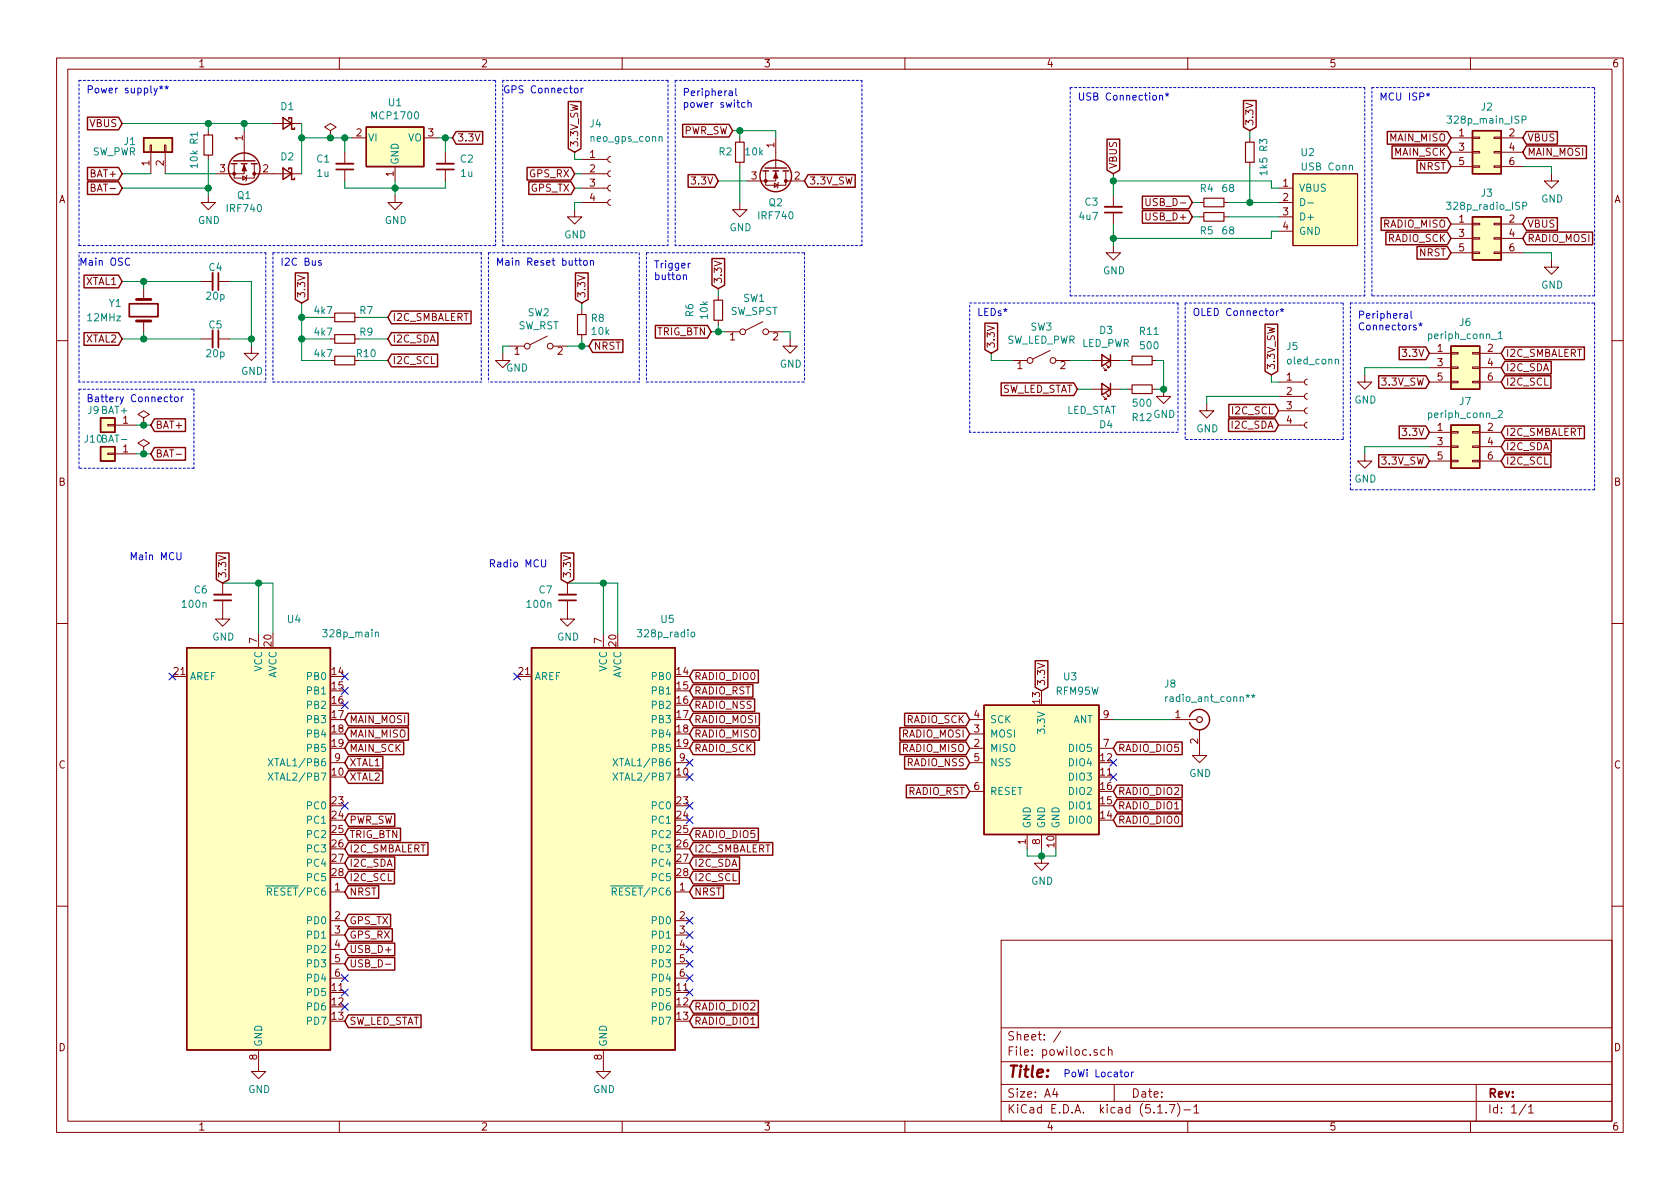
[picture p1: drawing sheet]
<svg xmlns="http://www.w3.org/2000/svg" width="297mm" height="210mm" viewBox="0 0 297 210" stroke-linecap="round" stroke-linejoin="round" font-family="sans-serif">
<g fill="none" stroke="#840000" stroke-width=".18">
<path d="M10 10.3h277v189.9h-277zM12 12.2h273v186.1h-273zM60 10.3v1.9M110 10.3v1.9M160 10.3v1.9M210 10.3v1.9M260 10.3v1.9M26.5 25.6h.3v1.3h-.3zM26.7 26.9v3.8M29.1 25.6h.2v1.3h-.2zM29.2 26.9v3.8M36.8 34.5v1.3h1.3l-1.3 1.3-1.2-1.3h1.2"/>
<path d="M36.8 23.1v.8M36.8 27.4v.8M41.4 29v2.5h3.6v-2.5M42.9 31.1l.7 .4-.7 .4zM43.2 29v1.7h-5.1M43.2 23.1v5.3M43.7 31l-.1 .1v.8l-.2 .1M45 30.7h8.3M48.3 21.8h5M58.4 23.1l1-.6-1-.7-1 .7 1 .6v1.3M58.4 24.4h.1M61 26.9v2.1"/>
<path d="M61 30v2M62.2 24.4h2.6M69.8 34.5v1.3h1.3l-1.3 1.3-1.2-1.3h1.2M69.8 29.5v2.5M74.9 24.4h2.6M78.7 26.9v2.1M78.7 30v2M101.6 37.1v1.2h1.3l-1.3 1.3-1.3-1.3h1.3M102.9 35.8h4.5M102.9 33.3h4.5M102.9 30.7h4.5M102.9 28.2h4.5"/>
<path d="M107.9 35.3l-.3 .1-.2 .3 .1 .4 .4 .2M107.9 32.8l-.3 .1-.2 .3 .1 .4 .4 .2M107.9 30.2l-.3 .1-.2 .4 .1 .3 .4 .2M107.9 27.7l-.3 .1-.2 .3 .1 .4 .4 .2M130.8 35.8v1.3h1.3l-1.3 1.2-1.3-1.2h1.3M130.8 24.4v.7M130.8 28.7v.8M135.4 30.2v2.6h3.5v-2.6M136.9 32.4l.6 .4-.6 .3zM137.2 30.2v1.8h-5.1M137.2 24.4v5.3M137.7 32.3l-.2 .1v.7l-.1 .2"/>
<path d="M138.9 32h3.3M196.8 34.5v2.1M196.8 37.6v2M202.6 35.1v1l.3 .3 .3-.1 .2-.2v-1M212.1 35.8h.8M212.1 38.3h.8M216.4 35.8h.8M216.4 38.3h.8M221 24.4v.7M221 28.7v.8M226.1 35.8h2.5M226.1 38.3h2.5"/>
<path d="M226.1 33.3h2.5M228.6 30.7h11.4v12.7h-11.4zM256.5 24.4h3.8M256.5 26.9h3.8M256.5 29.5h3.8M256.5 39.6h3.8M260.3 29.3h1.3v.3h-1.3zM260.3 24.3h1.3v.2h-1.3zM260.3 26.8h1.3v.2h-1.3zM260.3 39.5h1.3v.2h-1.3zM264.2 29.3h1.2v.3h-1.2zM264.2 24.3h1.2v.2h-1.2z"/>
<path d="M264.2 26.8h1.2v.2h-1.2zM264.2 39.5h1.2v.2h-1.2zM265.4 24.4h3.8M265.4 26.9h3.8M265.4 29.5h3.8M265.4 39.6h3.8M274.3 30.7v1.3h1.3l-1.3 1.3-1.3-1.3h1.3M25.4 51v2M25.4 56.8v1.9M35.6 49.8h2M35.6 59.9h2M38.6 49.8h2"/>
<path d="M38.6 59.9h2M58.4 59.9h.8M58.4 56.1h.8M62.7 59.9h.8M62.7 56.1h.8M96.8 59.4l-3.1 1.6M102.9 54.9v.7M102.9 59.2v.7M127 52.3v.8M127 56.6v.8M128.3 58.7h2.5M134.9 56.9l-3.1 1.5"/>
<path d="M135.9 58.7h2.5M139.7 59.9v1.3h1.3l-1.3 1.3-1.3-1.3h1.3M196.8 43.4v1.3h1.3l-1.3 1.3-1.2-1.3h1.2M226.1 40.9h2.5M256.5 42.2h3.8M256.5 44.7h3.8M260.3 44.6h1.3v.2h-1.3zM260.3 42h1.3v.3h-1.3zM264.2 44.6h1.2v.2h-1.2zM264.2 42h1.2v.3h-1.2zM265.4 42.2h3.8M265.4 44.7h3.8"/>
<path d="M274.3 46v1.2h1.3l-1.3 1.3-1.3-1.3h1.3M10 60.2h2M19 75.1h1.3v.2h-1.3zM20.3 75.2h3.8M25.4 73.9l1-.6-1-.7-1 .7 1 .6v1.3M25.4 75.2h.1M25.4 79l1-.6-1-.7-1 .7 1 .6v1.3M44.4 61.2v1.3h1.3l-1.3 1.2-1.2-1.2h1.2M58.4 63.7h.8M88.9 62.5v1.2h1.3l-1.3 1.3-1.3-1.3h1.3M90.2 61.2h2.5M97.8 61.2h2.5"/>
<path d="M179.1 63.7h2.5M185.7 62l-3.1 1.5M186.7 63.7h2.5M193 68.8h5.1M193 63.7h5.1M195.1 70.1l.5 .5h-.3h.3v-.2M195.1 65l.5 .5h-.3h.3v-.2M195.6 69.6l.5 .5h-.3h.3v-.3M195.6 64.5l.5 .5h-.3h.3v-.2M199.4 68.8h.8M199.4 63.7h.8M203.7 68.8h.8"/>
<path d="M203.7 63.7h.8M205.7 68.8v1.3h1.3l-1.3 1.3-1.2-1.3h1.2M213.4 71.4v1.2h1.2l-1.2 1.3-1.3-1.3h1.3M226.1 75.2h4.5M226.1 67.6h4.5M226.1 72.6h4.5M226.1 70.1h4.5M231.1 74.7l-.3 .1-.2 .3 .1 .4 .4 .2M231.1 72.1l-.3 .1-.2 .4 .1 .3 .4 .2M231.1 69.6l-.3 .1-.2 .3 .1 .4 .4 .2M231.1 67.1l-.3 .1-.2 .3 .1 .4 .4 .2M241.3 66.3v1.3h1.3l-1.3 1.2-1.3-1.2h1.3"/>
<path d="M252.7 62.5h3.8M252.7 65h3.8M252.7 67.6h3.8M252.7 76.4h3.8M252.7 79h3.8M256.5 67.4h1.3v.3h-1.3zM256.5 62.4h1.3v.2h-1.3zM256.5 64.9h1.3v.2h-1.3zM256.5 76.3h1.3v.3h-1.3zM256.5 78.9h1.3v.2h-1.3zM260.3 67.4h1.3v.3h-1.3zM260.3 62.4h1.3v.2h-1.3z"/>
<path d="M260.3 64.9h1.3v.2h-1.3zM260.3 76.3h1.3v.3h-1.3zM260.3 78.9h1.3v.2h-1.3zM261.6 62.5h3.8M261.6 65h3.8M261.6 67.6h3.8M261.6 76.4h3.8M261.6 79h3.8M285 60.2h2M19 80.1h1.3v.3h-1.3zM20.3 80.3h3.8M25.4 80.3h.1"/>
<path d="M31.1 80.3h1M241.3 80.3v1.2h1.3l-1.3 1.3-1.3-1.3h1.3M252.7 81.5h3.8M256.5 81.4h1.3v.3h-1.3zM260.3 81.4h1.3v.3h-1.3zM261.6 81.5h3.8M10 110.3h2M39.4 106.2v3.3h1.2l-1.2 1.2-1.3-1.2h1.3M39.4 103.1v2.1M45.7 112v2.5M100.3 106.2v3.3h1.3l-1.3 1.2-1.2-1.2h1.2M100.3 103.1v2.1"/>
<path d="M106.7 112v2.5M285 110.3h2M58.4 134.9h2.6M119.4 134.9h2.5M171.4 132.3h2.6M171.4 129.8h2.6M171.4 127.2h2.6M171.4 134.9h2.6M171.4 139.9h2.6M194.3 132.3h2.5M194.3 127.2h2.5M207 127.2h4.6"/>
<path d="M212.1 129v4.6h1.3l-1.3 1.3-1.3-1.3h1.3M58.4 157.7h2.6M119.4 157.7h2.5M181.6 147.6v2.5M184.1 151.4v1.2h1.3l-1.3 1.3-1.2-1.3h1.2M184.1 147.6v2.5M10 160.2h2M58.4 162.8h2.6M58.4 165.3h2.6M58.4 167.9h2.6M58.4 170.4h2.6M58.4 173h2.6"/>
<path d="M68.2 170.5h.9M119.4 162.8h2.5M119.4 165.3h2.5M119.4 167.9h2.5M119.4 170.4h2.5M119.4 173h2.5M177 166.3h108v32h-108zM285 160.2h2M45.7 185.7v3.8h1.3l-1.3 1.2-1.3-1.2h1.3M60 198.3v1.9M106.7 185.7v3.8h1.2l-1.2 1.2-1.3-1.2h1.3M110 198.3v1.9"/>
<path d="M160 198.3v1.9M177 194.8h108M177 191.8h108M177 187.8h108M177 181.8h108M186.5 192.5l-.4 1h1M186.8 193v1M187.6 182.3l-1.3 2M194 185.7l-.4-.1-.2 .2 .1 .2 .5 .2v.3h-.6M195.3 185.7l-.4-.1-.3 .3 .1 .6 .2 .1 .4-.1M196 185.7l.2-.1 .3 .1 .1 .9M196 185.1v1.5"/>
<path d="M197 191.8v3M204.7 196.8h.8M206.2 196.7v.1M206.8 195.3h.9l-.6 1.5M208.2 195.1a1.71 1.71 0 0 1 0 2.3M209.3 196.3h1.2M210 198.3v1.9M211.1 195.8l.4-.5v1.5M211.1 196.8h.9M260 198.3v1.9M261 191.8v6.5M269.8 195.2l-1.2 2"/>
<path d="M270.3 195.8l.4-.5v1.5M270.3 196.8h.8"/>
<circle cx="131.3" cy="58.7" r=".51"/>
<circle cx="135.4" cy="58.7" r=".51"/>
<circle cx="93.2" cy="61.2" r=".51"/>
<circle cx="97.3" cy="61.2" r=".51"/>
<circle cx="182.1" cy="63.7" r=".51"/>
<circle cx="186.2" cy="63.7" r=".51"/>
</g>
<path d="M59.4 29h3.1M77.2 29h3.1M195.3 36.6h3.1M37.6 48.3v3M37.6 58.4v3.1M37.8 105.2h3.1M98.8 105.2h3.1" fill="none" stroke="#840000" stroke-width=".33"/>
<path d="M59.4 30h3.1M77.2 30h3.1M195.3 37.6h3.1M22.9 53.7h5v2.3h-5zM38.6 48.3v3M38.6 58.4v3.1M37.8 106.2h3.1M98.8 106.2h3.1" fill="none" stroke="#840000" stroke-width=".3"/>
<g fill="none" stroke="#840000" stroke-width=".2">
<path d="M36.1 23.9h1.5v3.5h-1.5zM130 25.1h1.6v3.6h-1.6zM212.9 35h3.5v1.6h-3.5zM212.9 37.6h3.5v1.5h-3.5zM220.2 25.1h1.5v3.6h-1.5zM59.2 59.2h3.5v1.5h-3.5zM59.2 55.4h3.5v1.5h-3.5zM102.1 55.6h1.5v3.6h-1.5zM126.2 53.1h1.6v3.5h-1.6zM59.2 63h3.5v1.5h-3.5zM200.2 68.1h3.5v1.5h-3.5zM200.2 63h3.5v1.5h-3.5z"/>
<circle cx="212.1" cy="127.2" r=".51"/>
</g>
<g fill="#ffffc2" stroke="#ffffc2" stroke-width=".18">
<path d="M174 124.7h20.3v22.9h-20.3z"/>
<path d="M17.8 73.9h2.5v2.5h-2.5z"/>
<path d="M17.8 79h2.5v2.5h-2.5z"/>
<path d="M228.6 30.7h11.4v12.7h-11.4z"/>
<path d="M260.3 23.1h5.1v7.6h-5.1z"/>
<path d="M256.5 61.2h5.1v7.6h-5.1z"/>
<path d="M94 114.5h25.4v71.2h-25.4z"/>
<path d="M256.5 75.2h5.1v7.6h-5.1z"/>
<path d="M64.8 22.5h10.1v7h-10.1z"/>
<path d="M25.4 24.4h5.1v2.5h-5.1z"/>
<path d="M33 114.5h25.4v71.2h-25.4z"/>
<path d="M260.3 38.3h5.1v7.7h-5.1z"/>
</g>
<g fill="none" stroke="#840000" stroke-width=".25">
<path d="M100.5 18h2.2v8.3l-1.1 .6-1.1-.6zM219.9 17.8h2.2v4.7l-1.1 .6-1.1-.6zM15.5 20.7h5.5l.6 1.1-.6 1.2h-5.5zM15.5 29.6h5.5l.6 1.1-.6 1.1h-5.5zM15.5 32.2h5.5l.6 1.1-.6 1.1h-5.5zM25.4 24.4h5.1v2.5h-5.1zM40.9 29h1M41.3 28.4h3.8M42.7 29h1M44.4 29h1.1M50 29.7l1.6 1-1.6 1zM50 20.8l1.6 1-1.6 1.1z"/>
<path d="M51.1 30v-.3h.5v2h.5v-.2M51.1 21.1v-.3h.5v2.1h.5v-.3M64.8 22.5h10.1v7h-10.1zM80.6 23.3h4.7v2.2h-4.7l-.6-1.1zM93.2 29.6h7.8l.6 1.1-.6 1.1h-7.8zM93.5 32.2h7.5l.6 1.1-.6 1.1h-7.5zM120.7 22h8.2l.6 1.1-.6 1.1h-8.2zM121.7 30.9h4.7l.6 1.1-.6 1.1h-4.7zM134.9 30.2h1M135.3 29.7h3.8M136.7 30.2h1M138.4 30.2h1"/>
<path d="M142.9 30.9h8.3v2.2h-8.3l-.7-1.1zM195.7 24.6h2.3v5.5l-1.2 .6-1.1-.6zM202 37.2h8.2l.6 1.1-.6 1.2h-8.2zM202 34.7h8.2l.6 1.1-.6 1.1h-8.2zM244.2 38.5h11.7l.6 1.1-.6 1.1h-11.7zM245.3 23.3h10.6l.6 1.1-.6 1.1h-10.6zM246.1 25.8h9.8l.6 1.1-.6 1.1h-9.8zM250.5 28.3h5.4l.6 1.2-.6 1.1h-5.4zM260.3 23.1h5.1v7.6h-5.1zM260.3 38.3h5.1v7.7h-5.1zM269.9 38.5h5.5v2.2h-5.5l-.7-1.1zM269.9 23.3h5.5v2.2h-5.5l-.7-1.1z"/>
<path d="M269.9 25.8h10.6v2.2h-10.6l-.7-1.1zM14.9 58.8h6.1l.6 1.1-.6 1.2h-6.1zM14.9 48.7h6.1l.6 1.1-.6 1.1h-6.1zM52.2 48.3h2.3v4.7l-1.2 .6-1.1-.6zM69.2 55h14.1v2.2h-14.1l-.6-1.1zM69.2 58.8h8.2v2.3h-8.2l-.6-1.2zM101.8 48.3h2.2v4.7l-1.1 .6-1.1-.6zM115.9 57.6h9.2l.6 1.1-.6 1.1h-9.2zM125.9 45.7h2.2v4.7l-1.1 .6-1.1-.6zM174.1 57.1h2.3v4.7l-1.1 .7-1.2-.7zM223.7 57.3h2.2v8.4l-1.1 .6-1.1-.6zM245 41h10.9l.6 1.2-.6 1.1h-10.9z"/>
<path d="M250.5 43.6h5.4l.6 1.1-.6 1.1h-5.4zM269.9 41h11.7v2.3h-11.7l-.7-1.1zM17.8 73.9h2.5v2.5h-2.5zM17.8 79h2.5v2.5h-2.5zM27.3 74.1h5.5v2.2h-5.5l-.6-1.1zM27.3 79.1h5.5v2.3h-5.5l-.6-1.1zM69.2 62.6h8.2v2.3h-8.2l-.6-1.2zM104.8 60.1h5.3v2.2h-5.3l-.7-1.1zM177 67.7h12.9l.6 1.1-.6 1.1h-12.9zM194.8 67.8l1.5 1-1.5 1zM194.8 62.7l1.5 1-1.5 1.1zM196.3 62.7v2.1"/>
<path d="M196.3 67.8v2M217.2 74.1h8.2l.7 1.1-.7 1.1h-8.2zM217.3 71.5h8.1l.7 1.1-.7 1.2h-8.1zM243.8 66.4h8.3l.6 1.2-.6 1.1h-8.3zM247.4 75.3h4.7l.6 1.1-.6 1.2h-4.7zM247.4 61.4h4.7l.6 1.1-.6 1.1h-4.7zM256.5 61.2h5.1v7.6h-5.1zM256.5 75.2h5.1v7.6h-5.1zM266.1 75.3h14v2.3h-14l-.7-1.2zM266.1 77.9h8.2v2.2h-8.2l-.7-1.1zM266.1 61.4h14v2.2h-14l-.7-1.1zM266.1 63.9h8.2v2.2h-8.2l-.7-1.1z"/>
<path d="M266.1 66.4h8.1v2.3h-8.1l-.7-1.1zM38.3 97.8h2.2v4.7l-1.1 .6-1.1-.6zM99.2 97.8h2.2v4.7l-1.1 .6-1.1-.6zM243.8 80.4h8.3l.6 1.1-.6 1.1h-8.3zM266.1 80.4h8.1v2.2h-8.1l-.7-1.1zM33 114.5h25.4v71.2h-25.4zM94 114.5h25.4v71.2h-25.4zM122.6 118.5h11.5v2.2h-11.5l-.7-1.1zM183 116.8h2.3v4.7l-1.2 .7-1.1-.7zM61.6 126.1h10.6v2.3h-10.6l-.6-1.2zM61.6 133.8h6.1v2.2h-6.1l-.6-1.1zM61.6 136.3h6.1v2.2h-6.1l-.6-1.1z"/>
<path d="M61.6 128.7h10.6v2.2h-10.6l-.6-1.1zM61.6 131.2h9.8v2.2h-9.8l-.6-1.1zM122.6 121.1h10.5v2.2h-10.5l-.7-1.1zM122.6 123.6h10.8v2.2h-10.8l-.7-1.1zM122.6 126.1h11.7v2.3h-11.7l-.7-1.2zM122.6 131.2h10.8v2.2h-10.8l-.7-1.1zM122.6 128.7h11.7v2.2h-11.7l-.7-1.1zM159.1 128.7h11.7l.6 1.1-.6 1.1h-11.7zM159.1 131.2h11.7l.6 1.1-.6 1.1h-11.7zM159.9 133.8h10.9l.6 1.1-.6 1.1h-10.9zM159.9 126.1h10.9l.6 1.1-.6 1.2h-10.9zM160.2 138.8h10.6l.6 1.1-.6 1.2h-10.6z"/>
<path d="M174 124.7h20.3v22.9h-20.3zM197.5 131.2h11.5v2.2h-11.5l-.7-1.1zM197.5 138.8h11.5v2.3h-11.5l-.7-1.2zM210.3 126.7a1.8 1.8 0 0 1 2.8-1 1.8 1.8 0 0 1 0 2.9 1.8 1.8 0 0 1-2.8-.8M61.6 146.5h9.2v2.2h-9.2l-.6-1.1zM61.6 156.6h5.4v2.2h-5.4l-.6-1.1zM61.6 151.5h8.2v2.3h-8.2l-.6-1.2zM61.6 154.1h8.1v2.2h-8.1l-.6-1.1zM61.6 143.9h8.2v2.2h-8.2l-.6-1.1zM61.6 149h14.1v2.2h-14.1l-.6-1.1zM122.6 146.5h11.5v2.2h-11.5l-.7-1.1zM122.6 149h14v2.2h-14l-.7-1.1z"/>
<path d="M122.6 156.6h5.3v2.2h-5.3l-.7-1.1zM122.6 154.1h8.1v2.2h-8.1l-.7-1.1zM122.6 151.5h8.2v2.3h-8.2l-.7-1.2zM197.5 143.9h11.5v2.2h-11.5l-.7-1.1zM197.5 141.4h11.5v2.2h-11.5l-.7-1.1zM61.6 179.5h12.8v2.2h-12.8l-.6-1.1zM61.6 166.8h8.2v2.2h-8.2l-.6-1.1zM61.6 169.3h8.2v2.2h-8.2l-.6-1.1zM61.6 164.2h7.8v2.3h-7.8l-.6-1.2zM61.6 161.7h7.5v2.2h-7.5l-.6-1.1zM122.6 179.5h11.5v2.2h-11.5l-.7-1.1zM122.6 176.9h11.5v2.3h-11.5l-.7-1.2z"/>
<circle cx="43.2" cy="29.8" r="2.79"/>
<circle cx="137.2" cy="31.1" r="2.79"/>
</g>
<g fill="#840000" stroke="#840000" stroke-width=".18">
<path d="M137.2 30.5l.3 1h-.7z"/>
<path d="M43.2 29.2l.4 1h-.8z"/>
<circle cx="135.4" cy="32" r=".25"/>
<circle cx="138.9" cy="32" r=".25"/>
<circle cx="41.4" cy="30.7" r=".25"/>
<circle cx="45" cy="30.7" r=".25"/>
</g>
<g fill="none" stroke="#008484" stroke-width=".18">
<path d="M116.5 24.3l.2-.2 .3 .1 .1 .8M230 35.1a.64 .64 0 0 1 .7 .6 .64 .64 0 0 1-.7 .7zM231.2 35.9h1M269.1 21.2l.6-.1 .1-.5-.2-.1h-.5v1.3M269.2 36.4l.7-.1v-.4l-.2-.1h-.5v1.2M264.9 59l.4-.4v1.3M264.9 59.9h.7M236.1 63.6l.2-.1 .3 .1 .1 .8M264.9 72.7l.5-.1 .2 .3-.8 1h.8M66.4 111.9l.1-.1h.4v.8M122.3 111.8h.3l.2 .1-.1 .7h-.3l-.2-.2zM47.4 136.7l.9 1.3"/>
<path d="M47.4 134.2l.9 1.2M48.3 136.7l-.9 1.3M48.3 134.2l-.9 1.2M108.4 136.7l.8 1.3M108.4 134.2l.8 1.2M109.2 136.7l-.8 1.3M109.2 134.2l-.8 1.2M206.1 123.2v.8M206.5 123.2l-.4 .2M220.3 123l.3 .1 .3-.1M220.4 123.3l.2-.2 .2 .2M221.3 123l.3 .1 .3-.1"/>
<path d="M221.4 123.3l.2-.2 .2 .2M221.6 122.8v.3M47 156.7h1.3M47.3 157.7l.6-.1 .1-.2v-.3l-.2-.1h-.5v1.3M47.6 157.7l.4 .6M107.9 156.7h1.3M108.3 157.7l.6-.1 .1-.2-.1-.3-.2-.1h-.4v1.3M108.6 157.7l.4 .6"/>
</g>
<path d="M24.1 53h2.6M24.1 56.8h2.6" fill="none" stroke="#840000" stroke-width=".51"/>
<g fill="none" stroke="#0000c2" stroke-width=".18" stroke-dasharray=".4 .4">
<path d="M14 14.2h73.6M87.6 14.2v29.2M88.9 14.2v29.2M118.1 14.2h-29.2M118.1 14.2v29.2M119.4 14.2v29.2M119.4 14.2h33M152.4 14.2v29.2M189.2 15.5v36.8M189.2 15.5h52.1M241.3 15.5v36.8M242.6 15.5h39.3"/>
<path d="M281.9 15.5v36.8M14 43.4h73.6M14 44.7h33M14 43.4v-29.2M47 44.7v22.9M48.3 44.7h36.8M48.3 44.7v22.9M85.1 44.7v22.9M86.4 44.7h26.6M86.4 44.7v22.9M88.9 43.4h29.2M113 44.7v22.9"/>
<path d="M114.3 44.7h27.9M114.3 44.7v22.9M142.2 44.7v22.9M152.4 43.4h-33M171.4 53.6h36.9M189.2 52.3h52.1M208.3 53.6v22.8M209.5 53.6h28M209.5 53.6v24.1M237.5 53.6v24.1M238.8 53.6h43.1M242.6 52.3v-36.8"/>
<path d="M281.9 52.3h-39.3M281.9 53.6v33M14 68.8h20.3M14 67.6v-22.9M34.3 68.8v14M47 67.6h-33M48.3 67.6h36.8M113 67.6h-26.6M114.3 67.6h27.9M171.4 76.4v-22.8M208.3 76.4h-36.9M237.5 77.7h-28"/>
<path d="M14 82.8v-14M34.3 82.8h-20.3M238.8 86.6v-33M281.9 86.6h-43.1"/>
</g>
<g fill="none" stroke="#008400" stroke-width=".18">
<path d="M21.6 33.3h15.2M21.6 30.7h5.1M21.6 21.8h26.7M29.2 30.7h8.9M36.8 21.8v1.3M36.8 28.2v6.3M43.2 21.8v1.3M53.3 24.4h8.9M53.3 21.8v8.9M61 32v1.3h17.7v-1.3M61 24.4v2.5M69.8 32v2.5"/>
<path d="M77.5 24.4h2.5M78.7 24.4v2.5M101.6 33.3h1.3M101.6 30.7h1.3M101.6 26.9v1.3h1.3M102.9 35.8h-1.3v1.3M127 32h5.1M129.5 23.1h7.7v1.3M130.8 23.1v1.3M130.8 29.5v6.3M196.8 32h28v1.3h1.3M196.8 30.7v3.8"/>
<path d="M196.8 39.6v3.8M210.8 35.8h1.3M210.8 38.3h1.3M217.2 35.8h8.9M217.2 38.3h8.9M221 23.1v1.3M221 29.5v6.3M269.2 29.5h5.1v1.2M21.6 59.9h14M21.6 49.8h14M25.4 49.8v1.2M25.4 58.7v1.2"/>
<path d="M40.6 59.9h3.8M40.6 49.8h3.8v11.4M53.3 53.6v10.1h5.1M53.3 56.1h5.1M53.3 59.9h5.1M63.5 56.1h5.1M63.5 59.9h5.1M102.9 53.6v1.3M102.9 59.9v1.3M125.7 58.7h2.6M127 51v1.3M127 57.4v1.3"/>
<path d="M138.4 58.7h1.3v1.2M226.1 40.9h-1.3v1.3h-28M269.2 44.7h5.1v1.3M24.1 75.2h2.6M63.5 63.7h5.1M90.2 61.2h-1.3v1.3M100.3 61.2h3.8M175.3 62.5v1.2h3.8M189.2 63.7h3.8M190.5 68.8h2.5M198.1 63.7h1.3M198.1 68.8h1.3"/>
<path d="M204.5 63.7h1.2v5.1h-1.2M224.8 66.3v1.3h1.3M226.1 70.1h-12.7v1.3M252.7 65h-11.4v1.3M252.7 79h-11.4v1.3M24.1 80.3h2.6M39.4 103.1h8.9v8.9M45.7 103.1v8.9M100.3 103.1h8.9v8.9M106.7 103.1v8.9M196.8 127.2h10.2M181.6 150.1v1.3h5.1v-1.3"/>
<path d="M184.1 150.1v1.3"/>
</g>
<g fill="none" stroke="#0000c2" stroke-width=".18">
<path d="M27.8 15.6l-.4 1.1-.2 .2M28.2 15.3l.3 .2 .3-.2M28.3 15.7l.2-.2 .2 .2M28.5 15.2v.3M29.2 15.3l.3 .2 .3-.2M29.3 15.7l.2-.2 .1 .2M29.5 15.2v.3M101.7 15.6h.3l.2 .1v.5l-.1 .2h-.3l-.2-.1-.1-.5zM102.7 15.6v.8M103.1 15.6l-.4 .2M128.9 16.1h.5l.1 .8M129.5 16.4h-.4l-.2 .2v.3h.6"/>
<path d="M130.1 15.6v1.1l.2 .2M131.7 18.2l-.3-.1-.3 .3 .1 .5h.5M132.3 18.3l.1-.2 .3 .1 .1 .8M132.3 17.7v1.3M205 17l.2-.1h.3l.1 .8M205 16.9v.8M206 16.6l.3 .1 .4-.1M206.2 17l.1-.3 .2 .3M206.3 16.4v.3M252.2 16.6l.3 .1 .3-.1M252.3 17l.2-.3 .2 .3M252.5 16.4v.3"/>
<path d="M22.9 45.8a.51 .51 0 0 0-.6 0 .51 .51 0 0 0-.2 .6 .46 .46 0 0 0 .3 .5 .46 .46 0 0 0 .5-.1M56.8 46.1h-.3l-.2 .1 .1 .2 .4 .2v.3h-.5M102.3 46.1h.5M102.5 45.6v1.1l.3 .2M103.2 46.2l.2-.1 .4 .1v.5l-.1 .2h-.3l-.2-.1zM104.4 46.2l.2-.1h.3v.8M104.4 46.1v.8M120.8 48.7l.2-.1 .3 .1 .1 .7M122 46.6h-.2l-.1 .2M225.7 55v.8M226.1 55l-.4 .2M226.4 54.7l.3 .1 .3-.1"/>
<path d="M226.5 55.1l.2-.3 .1 .3M226.7 54.5v.3M248.3 55.5h.5l.1 .8M248.9 55.7l-.5 .1-.1 .2v.2h.6M249.5 55v1.1l.2 .2M250.4 57.6l-.3-.1-.2 .2 .1 .2 .4 .1v.3h-.5M250.9 57.2l.3 .2 .3-.2M251 57.6l.2-.2 .1 .2M251.2 57.1v.3M30 70.2h.5M30.2 69.8v1.1l.3 .1M31 70.3l.3-.1 .2 .2-.1 .6h-.3l-.3-.2z"/>
<path d="M32.1 70.2v.8M32.4 70.2l-.3 .2M31.3 97.7v1l.2 .3 .4-.1 .1-.2v-1M95.7 99v1l.3 .2h.3l.2-.2v-1M199 189.6h.3l.2 .1v.5l-.1 .2h-.3l-.2-.1zM200.1 189.6v.8M200.4 189.6l-.3 .2"/>
</g>
<g fill="#008400" stroke="#008400" stroke-width=".25">
<circle cx="25.4" cy="75.2" r=".51"/>
<circle cx="196.9" cy="42.2" r=".51"/>
<circle cx="25.4" cy="59.9" r=".51"/>
<circle cx="25.4" cy="80.3" r=".51"/>
<circle cx="25.4" cy="49.8" r=".51"/>
<circle cx="78.7" cy="24.4" r=".51"/>
<circle cx="69.9" cy="33.3" r=".51"/>
<circle cx="44.5" cy="59.9" r=".51"/>
<circle cx="61" cy="24.4" r=".51"/>
<circle cx="102.9" cy="61.2" r=".51"/>
<circle cx="58.4" cy="24.4" r=".51"/>
<circle cx="127" cy="58.7" r=".51"/>
<circle cx="53.3" cy="56.1" r=".51"/>
<circle cx="53.3" cy="59.9" r=".51"/>
<circle cx="130.8" cy="23.1" r=".51"/>
<circle cx="184.2" cy="151.4" r=".51"/>
<circle cx="106.7" cy="103.1" r=".51"/>
<circle cx="45.7" cy="103.1" r=".51"/>
<circle cx="221" cy="35.8" r=".51"/>
<circle cx="205.7" cy="68.8" r=".51"/>
<circle cx="36.8" cy="21.8" r=".51"/>
<circle cx="43.2" cy="21.8" r=".51"/>
<circle cx="196.9" cy="32" r=".51"/>
<circle cx="36.8" cy="33.3" r=".51"/>
<circle cx="53.3" cy="24.4" r=".51"/>
</g>
<g fill="none" stroke="#000084" stroke-width=".18">
<path d="M29.9 119l1.2 1.2M31.1 119l-1.2 1.2M60.4 119l1.2 1.2M61.6 119l-1.2 1.2M90.8 119l1.2 1.2M92 119l-1.2 1.2M60.4 124.1l1.2 1.2M60.4 121.6l1.2 1.2M61.6 124.1l-1.2 1.2M61.6 121.6l-1.2 1.2M121.3 134.3l1.2 1.2M121.3 136.8l1.2 1.2"/>
<path d="M122.5 134.3l-1.2 1.2M122.5 136.8l-1.2 1.2M196.2 134.3l1.3 1.2M196.2 136.8l1.3 1.2M197.5 134.3l-1.3 1.2M197.5 136.8l-1.3 1.2M60.4 141.9l1.2 1.2M61.6 141.9l-1.2 1.2M121.3 141.9l1.2 1.2M121.3 144.4l1.2 1.2M122.5 141.9l-1.2 1.2M122.5 144.4l-1.2 1.2"/>
<path d="M60.4 177.4l1.2 1.3M60.4 174.9l1.2 1.2M60.4 172.4l1.2 1.2M61.6 177.4l-1.2 1.3M61.6 174.9l-1.2 1.2M61.6 172.4l-1.2 1.2M121.3 174.9l1.2 1.2M121.3 172.4l1.2 1.2M121.3 162.2l1.2 1.2M121.3 164.7l1.2 1.3M121.3 167.3l1.2 1.2M121.3 169.8l1.2 1.2"/>
<path d="M122.5 174.9l-1.2 1.2M122.5 172.4l-1.2 1.2M122.5 162.2l-1.2 1.2M122.5 164.7l-1.2 1.3M122.5 167.3l-1.2 1.2M122.5 169.8l-1.2 1.2"/>
</g>
<text font-size="2.8" fill="#840000" x="178" y="190.5">Title:</text>
<g font-size="2.1" fill="#840000">
<text x="178" y="184">Sheet: /</text>
<text x="178" y="186.7">File: powiloc.sch</text>
<text x="178" y="196.9">KiCad E.D.A. kicad (5.1.7)-1</text>
<text x="178" y="194.1">Size: A4</text>
<text x="200" y="194.1">Date:</text>
<text x="263" y="194.1">Rev:</text>
<text x="263" y="196.9">Id: 1/1</text>
</g>
<g font-size="1.8" fill="#840000">
<text x="35" y="11.9">1</text>
<text x="85" y="11.9">2</text>
<text x="135" y="11.9">3</text>
<text x="185" y="11.9">4</text>
<text x="235" y="11.9">5</text>
<text x="285" y="11.9">6</text>
<text x="15.9" y="22.5">VBUS</text>
<text x="120.8" y="23.7">PWR_SW</text>
<text x="221.6" y="22.3" transform="rotate(-90 221.6 22.3)">3.3V</text>
<text x="26.4" y="29.3" transform="rotate(-90 26.4 29.3)">1</text>
<text x="29" y="29.3" transform="rotate(-90 29 29.3)">2</text>
<text x="42.9" y="24.9" transform="rotate(-90 42.9 24.9)">1</text>
<text x="63" y="24.1">2</text>
<text x="75.7" y="24.1">3</text>
<text x="80.8" y="25">3.3V</text>
<text x="102.2" y="26.1" transform="rotate(-90 102.2 26.1)">3.3V_SW</text>
<text x="104.3" y="27.9">1</text>
<text x="136.9" y="26.1" transform="rotate(-90 136.9 26.1)">1</text>
<text x="197.5" y="29.9" transform="rotate(-90 197.5 29.9)">VBUS</text>
<text x="245.7" y="25">MAIN_MISO</text>
<text x="246.5" y="27.6">MAIN_SCK</text>
<text x="258" y="24.1">1</text>
<text x="258" y="26.7">3</text>
<text x="258" y="29.2">5</text>
<text x="266.9" y="24.1">2</text>
<text x="266.9" y="26.7">4</text>
<text x="266.9" y="29.2">6</text>
<text x="270" y="25">VBUS</text>
<text x="270" y="27.6">MAIN_MOSI</text>
<text x="10.4" y="35.9">A</text>
<text x="16.1" y="31.4">BAT+</text>
<text x="16.6" y="33.9">BAT-</text>
<text x="38.9" y="30.5">3</text>
<text x="46.5" y="30.5">2</text>
<text x="69.6" y="31.2" transform="rotate(-90 69.6 31.2)">1</text>
<text x="93.6" y="31.4">GPS_RX</text>
<text x="93.8" y="33.9">GPS_TX</text>
<text x="104.3" y="30.5">2</text>
<text x="104.3" y="33">3</text>
<text x="104.3" y="35.6">4</text>
<text x="122.6" y="32.6">3.3V</text>
<text x="132.9" y="31.7">3</text>
<text x="140.5" y="31.7">2</text>
<text x="143" y="32.6">3.3V_SW</text>
<text x="226.8" y="33">1</text>
<text x="226.8" y="35.6">2</text>
<text x="250.9" y="30.1">NRST</text>
<text x="285.4" y="35.9">A</text>
<text x="203" y="39">USB_D+</text>
<text x="203.5" y="36.4">USB_D-</text>
<text x="226.8" y="38.1">3</text>
<text x="226.8" y="40.6">4</text>
<text x="244.6" y="40.3">RADIO_MISO</text>
<text x="258" y="39.4">1</text>
<text x="258" y="41.9">3</text>
<text x="266.9" y="39.4">2</text>
<text x="266.9" y="41.9">4</text>
<text x="270" y="40.3">VBUS</text>
<text x="245.3" y="42.8">RADIO_SCK</text>
<text x="250.9" y="45.3">NRST</text>
<text x="258" y="44.4">5</text>
<text x="266.9" y="44.4">6</text>
<text x="270" y="42.8">RADIO_MOSI</text>
<text x="15.2" y="50.4">XTAL1</text>
<text x="54" y="52.8" transform="rotate(-90 54 52.8)">3.3V</text>
<text x="103.5" y="52.8" transform="rotate(-90 103.5 52.8)">3.3V</text>
<text x="127.6" y="50.3" transform="rotate(-90 127.6 50.3)">3.3V</text>
<text x="69.4" y="56.8">I2C_SMBALERT</text>
<text x="116.1" y="59.3">TRIG_BTN</text>
<text x="15.2" y="60.6">XTAL2</text>
<text x="69.4" y="64.4">I2C_SCL</text>
<text x="69.4" y="60.6">I2C_SDA</text>
<text x="91" y="62.7">1</text>
<text x="98.6" y="62.7">2</text>
<text x="104.9" y="61.8">NRST</text>
<text x="129.1" y="60.2">1</text>
<text x="136.7" y="60.2">2</text>
<text x="175.9" y="61.7" transform="rotate(-90 175.9 61.7)">3.3V</text>
<text x="179.9" y="65.3">1</text>
<text x="187.5" y="65.3">2</text>
<text x="225.4" y="65.5" transform="rotate(-90 225.4 65.5)">3.3V_SW</text>
<text x="248.3" y="63.1">3.3V</text>
<text x="254.2" y="62.2">1</text>
<text x="254.2" y="64.8">3</text>
<text x="263" y="62.2">2</text>
<text x="263" y="64.8">4</text>
<text x="266.2" y="63.1">I2C_SMBALERT</text>
<text x="266.2" y="65.7">I2C_SDA</text>
<text x="176.7" y="69.5">SW_LED_STAT</text>
<text x="227.5" y="67.3">1</text>
<text x="227.5" y="69.8">2</text>
<text x="244.5" y="68.2">3.3V_SW</text>
<text x="254.2" y="67.3">5</text>
<text x="263" y="67.3">6</text>
<text x="266.2" y="68.2">I2C_SCL</text>
<text x="21.7" y="74.9">1</text>
<text x="27.5" y="75.8">BAT+</text>
<text x="217.8" y="75.8">I2C_SDA</text>
<text x="218" y="73.3">I2C_SCL</text>
<text x="227.5" y="72.4">3</text>
<text x="227.5" y="74.9">4</text>
<text x="248.3" y="77.1">3.3V</text>
<text x="254.2" y="76.2">1</text>
<text x="263" y="76.2">2</text>
<text x="266.2" y="77.1">I2C_SMBALERT</text>
<text x="21.7" y="80">1</text>
<text x="27.5" y="80.9">BAT-</text>
<text x="244.5" y="82.2">3.3V_SW</text>
<text x="254.2" y="78.7">3</text>
<text x="254.2" y="81.3">5</text>
<text x="263" y="78.7">4</text>
<text x="263" y="81.3">6</text>
<text x="266.2" y="79.6">I2C_SDA</text>
<text x="266.2" y="82.2">I2C_SCL</text>
<text x="10.4" y="85.9">B</text>
<text x="285.4" y="85.9">B</text>
<text x="40" y="102.3" transform="rotate(-90 40 102.3)">3.3V</text>
<text x="101" y="102.3" transform="rotate(-90 101 102.3)">3.3V</text>
<text x="45.5" y="113.8" transform="rotate(-90 45.5 113.8)">7</text>
<text x="106.4" y="113.8" transform="rotate(-90 106.4 113.8)">7</text>
<text x="30.8" y="119.4">21</text>
<text x="48" y="114.2" transform="rotate(-90 48 114.2)">20</text>
<text x="58.7" y="119.4">14</text>
<text x="91.7" y="119.4">21</text>
<text x="109" y="114.2" transform="rotate(-90 109 114.2)">20</text>
<text x="119.7" y="119.4">14</text>
<text x="58.7" y="121.9">15</text>
<text x="58.7" y="124.5">16</text>
<text x="119.7" y="121.9">15</text>
<text x="119.7" y="124.5">16</text>
<text x="122.7" y="122.8">RADIO_RST</text>
<text x="122.7" y="120.3">RADIO_DIO0</text>
<text x="122.7" y="125.3">RADIO_NSS</text>
<text x="183.9" y="124.4" transform="rotate(-90 183.9 124.4)">13</text>
<text x="184.8" y="121.4" transform="rotate(-90 184.8 121.4)">3.3V</text>
<text x="58.7" y="127">17</text>
<text x="58.7" y="129.5">18</text>
<text x="61.7" y="127.9">MAIN_MOSI</text>
<text x="61.7" y="130.4">MAIN_MISO</text>
<text x="119.7" y="127">17</text>
<text x="119.7" y="129.5">18</text>
<text x="122.7" y="127.9">RADIO_MOSI</text>
<text x="122.7" y="130.4">RADIO_MISO</text>
<text x="159.5" y="130.4">RADIO_MOSI</text>
<text x="160.2" y="127.9">RADIO_SCK</text>
<text x="172.2" y="129.5">3</text>
<text x="172.2" y="127">4</text>
<text x="195.1" y="127">9</text>
<text x="207.8" y="127">1</text>
<text x="211.8" y="131.5" transform="rotate(-90 211.8 131.5)">2</text>
<text x="10.4" y="135.9">C</text>
<text x="58.7" y="137.2">10</text>
<text x="58.7" y="132.1">19</text>
<text x="59.2" y="134.6">9</text>
<text x="61.7" y="135.5">XTAL1</text>
<text x="61.7" y="133">MAIN_SCK</text>
<text x="119.7" y="137.2">10</text>
<text x="119.7" y="132.1">19</text>
<text x="120.2" y="134.6">9</text>
<text x="122.7" y="133">RADIO_SCK</text>
<text x="159.5" y="133">RADIO_MISO</text>
<text x="160.4" y="135.5">RADIO_NSS</text>
<text x="172.2" y="132.1">2</text>
<text x="172.2" y="134.6">5</text>
<text x="194.6" y="137.2">11</text>
<text x="194.6" y="134.6">12</text>
<text x="195.1" y="132.1">7</text>
<text x="197.6" y="133">RADIO_DIO5</text>
<text x="285.4" y="135.9">C</text>
<text x="58.7" y="142.2">23</text>
<text x="61.7" y="138">XTAL2</text>
<text x="119.7" y="142.2">23</text>
<text x="160.5" y="140.6">RADIO_RST</text>
<text x="172.2" y="139.7">6</text>
<text x="194.6" y="142.2">15</text>
<text x="194.6" y="139.7">16</text>
<text x="197.6" y="143.1">RADIO_DIO1</text>
<text x="197.6" y="140.6">RADIO_DIO2</text>
<text x="58.7" y="144.8">24</text>
<text x="58.7" y="147.3">25</text>
<text x="58.7" y="149.9">26</text>
<text x="61.7" y="148.2">TRIG_BTN</text>
<text x="61.7" y="145.7">PWR_SW</text>
<text x="119.7" y="144.8">24</text>
<text x="119.7" y="147.3">25</text>
<text x="119.7" y="149.9">26</text>
<text x="122.7" y="148.2">RADIO_DIO5</text>
<text x="181.4" y="149.3" transform="rotate(-90 181.4 149.3)">1</text>
<text x="183.9" y="149.3" transform="rotate(-90 183.9 149.3)">8</text>
<text x="186.4" y="149.8" transform="rotate(-90 186.4 149.8)">10</text>
<text x="194.6" y="144.8">14</text>
<text x="197.6" y="145.7">RADIO_DIO0</text>
<text x="58.7" y="152.4">27</text>
<text x="58.7" y="154.9">28</text>
<text x="61.7" y="153.3">I2C_SDA</text>
<text x="61.7" y="155.8">I2C_SCL</text>
<text x="61.7" y="150.7">I2C_SMBALERT</text>
<text x="119.7" y="152.4">27</text>
<text x="119.7" y="154.9">28</text>
<text x="122.7" y="150.7">I2C_SMBALERT</text>
<text x="122.7" y="155.8">I2C_SCL</text>
<text x="122.7" y="153.3">I2C_SDA</text>
<text x="59.2" y="157.5">1</text>
<text x="61.7" y="158.4">NRST</text>
<text x="120.2" y="157.5">1</text>
<text x="122.7" y="158.4">NRST</text>
<text x="59.2" y="162.6">2</text>
<text x="59.2" y="165.1">3</text>
<text x="59.2" y="167.6">4</text>
<text x="61.7" y="166">GPS_RX</text>
<text x="61.7" y="163.4">GPS_TX</text>
<text x="120.2" y="162.6">2</text>
<text x="120.2" y="165.1">3</text>
<text x="120.2" y="167.6">4</text>
<text x="59.2" y="170.2">5</text>
<text x="59.2" y="172.7">6</text>
<text x="61.7" y="168.5">USB_D+</text>
<text x="61.7" y="171.1">USB_D-</text>
<text x="120.2" y="170.2">5</text>
<text x="120.2" y="172.7">6</text>
<text x="58.7" y="175.3">11</text>
<text x="58.7" y="177.8">12</text>
<text x="119.7" y="175.3">11</text>
<text x="119.7" y="177.8">12</text>
<text x="122.7" y="178.7">RADIO_DIO2</text>
<text x="10.4" y="185.9">D</text>
<text x="58.7" y="180.3">13</text>
<text x="61.7" y="181.2">SW_LED_STAT</text>
<text x="119.7" y="180.3">13</text>
<text x="122.7" y="181.2">RADIO_DIO1</text>
<text x="285.4" y="185.9">D</text>
<text x="45.5" y="187.4" transform="rotate(-90 45.5 187.4)">8</text>
<text x="106.4" y="187.4" transform="rotate(-90 106.4 187.4)">8</text>
<text x="35" y="199.9">1</text>
<text x="85" y="199.9">2</text>
<text x="135" y="199.9">3</text>
<text x="185" y="199.9">4</text>
<text x="235" y="199.9">5</text>
<text x="285" y="199.9">6</text>
</g>
<g font-size="1.8" fill="#0000c2">
<text x="15.2" y="16.5">Power supply**</text>
<text x="88.9" y="16.5">GPS Connector</text>
<text x="120.6" y="17">Peripheral</text>
<text x="190.5" y="17.8">USB Connection*</text>
<text x="243.8" y="17.8">MCU ISP*</text>
<text x="120.6" y="19">power switch</text>
<text x="14" y="47">Main OSC</text>
<text x="49.5" y="47">I2C Bus</text>
<text x="87.6" y="47">Main Reset button</text>
<text x="115.6" y="47.5">Trigger</text>
<text x="115.6" y="49.5">button</text>
<text x="172.7" y="55.9">LEDs*</text>
<text x="210.8" y="55.9">OLED Connector*</text>
<text x="240" y="56.4">Peripheral</text>
<text x="240" y="58.4">Connectors*</text>
<text x="15.2" y="71.1">Battery Connector</text>
<text x="22.9" y="99.1">Main MCU</text>
<text x="86.4" y="100.3">Radio MCU</text>
<text x="188" y="190.5">PoWi Locator</text>
</g>
<g font-size="1.8" fill="#008484">
<text x="49.7" y="19.5">D1</text>
<text x="65.9" y="21.1">MCP1700</text>
<text x="68.7" y="18.8">U1</text>
<text x="104.3" y="22.5">J4</text>
<text x="256.4" y="21.9">328p_main_ISP</text>
<text x="261.9" y="19.6">J2</text>
<text x="16.3" y="27.5">SW_PWR</text>
<text x="22" y="25.6">J1</text>
<text x="35" y="29.7" transform="rotate(-90 35 29.7)">10k</text>
<text x="35" y="25.5" transform="rotate(-90 35 25.5)">R1</text>
<text x="49.7" y="28.4">D2</text>
<text x="56" y="28.7">C1</text>
<text x="65" y="25">VI</text>
<text x="70.5" y="29.2" transform="rotate(-90 70.5 29.2)">GND</text>
<text x="72.1" y="25">VO</text>
<text x="81.4" y="28.7">C2</text>
<text x="104.6" y="25.1">neo_gps_conn</text>
<text x="127.2" y="27.5">R2</text>
<text x="131.9" y="27.5">10k</text>
<text x="224.1" y="26.8" transform="rotate(-90 224.1 26.8)">R3</text>
<text x="230.1" y="27.6">U2</text>
<text x="42" y="35.2">Q1</text>
<text x="56.1" y="31.3">1u</text>
<text x="81.5" y="31.3">1u</text>
<text x="212.2" y="34">R4</text>
<text x="216.2" y="34">68</text>
<text x="224.1" y="30.9" transform="rotate(-90 224.1 30.9)">1k5</text>
<text x="229.6" y="33.9">VBUS</text>
<text x="230.3" y="30.1">USB Conn</text>
<text x="261.9" y="34.8">J3</text>
<text x="272.5" y="35.8">GND</text>
<text x="35" y="39.6">GND</text>
<text x="40.3" y="37.5">IRF740</text>
<text x="68" y="39.6">GND</text>
<text x="129" y="40.9">GND</text>
<text x="134.3" y="38.8">IRF740</text>
<text x="136" y="36.5">Q2</text>
<text x="190.9" y="38.9">4u7</text>
<text x="191.9" y="36.4">C3</text>
<text x="212.2" y="41.4">R5</text>
<text x="216.2" y="41.4">68</text>
<text x="229.6" y="39">D+</text>
<text x="229.6" y="41.5">GND</text>
<text x="256.3" y="37.1">328p_radio_ISP</text>
<text x="37" y="47.9">C4</text>
<text x="99.8" y="42.2">GND</text>
<text x="36.6" y="53">20p</text>
<text x="131.4" y="53.4">SW1</text>
<text x="195" y="48.5">GND</text>
<text x="272.5" y="51">GND</text>
<text x="15.6" y="56.8">12MHz</text>
<text x="19.3" y="54.3">Y1</text>
<text x="37" y="58.1">C5</text>
<text x="55.7" y="59.4">4k7</text>
<text x="55.7" y="55.5">4k7</text>
<text x="63.7" y="59.4">R9</text>
<text x="63.7" y="55.5">R7</text>
<text x="91.6" y="58.2">SW_RST</text>
<text x="93.3" y="55.9">SW2</text>
<text x="104.6" y="56.9">R8</text>
<text x="104.7" y="59.2">10k</text>
<text x="122.6" y="56" transform="rotate(-90 122.6 56)">R6</text>
<text x="125.1" y="56.3" transform="rotate(-90 125.1 56.3)">10k</text>
<text x="129.1" y="55.7">SW_SPST</text>
<text x="182.2" y="58.5">SW3</text>
<text x="194.5" y="59">D3</text>
<text x="201.6" y="59.2">R11</text>
<text x="252.8" y="60">periph_conn_1</text>
<text x="258.1" y="57.7">J6</text>
<text x="36.6" y="63.2">20p</text>
<text x="55.7" y="63.2">4k7</text>
<text x="63.1" y="63.2">R10</text>
<text x="89.5" y="65.7">GND</text>
<text x="137.9" y="65">GND</text>
<text x="177.9" y="60.8">SW_LED_PWR</text>
<text x="191.2" y="61.4">LED_PWR</text>
<text x="201.7" y="61.8">500</text>
<text x="227.5" y="61.9">J5</text>
<text x="227.8" y="64.4">oled_conn</text>
<text x="42.6" y="66.3">GND</text>
<text x="200.5" y="71.9">500</text>
<text x="239.5" y="71.4">GND</text>
<text x="258.1" y="71.6">J7</text>
<text x="15.5" y="73.2">J9 BAT+</text>
<text x="188.5" y="73.2">LED_STAT</text>
<text x="194.5" y="75.7">D4</text>
<text x="200.3" y="74.5">R12</text>
<text x="203.9" y="73.9">GND</text>
<text x="211.5" y="76.4">GND</text>
<text x="252.8" y="73.9">periph_conn_2</text>
<text x="15" y="78.3">J10 BAT-</text>
<text x="239.5" y="85.3">GND</text>
<text x="32.4" y="107.5">100n</text>
<text x="34.4" y="104.9">C6</text>
<text x="93.3" y="107.5">100n</text>
<text x="95.4" y="104.9">C7</text>
<text x="37.5" y="113.3">GND</text>
<text x="50.9" y="110.2">U4</text>
<text x="57.5" y="112.7">328p_main</text>
<text x="98.5" y="113.3">GND</text>
<text x="113.1" y="112.7">328p_radio</text>
<text x="116.9" y="110.2">U5</text>
<text x="46.4" y="118.8" transform="rotate(-90 46.4 118.8)">VCC</text>
<text x="107.3" y="118.8" transform="rotate(-90 107.3 118.8)">VCC</text>
<text x="33.5" y="120.3">AREF</text>
<text x="48.9" y="120.1" transform="rotate(-90 48.9 120.1)">AVCC</text>
<text x="54.5" y="120.3">PB0</text>
<text x="54.5" y="122.8">PB1</text>
<text x="54.5" y="125.3">PB2</text>
<text x="94.5" y="120.3">AREF</text>
<text x="109.9" y="120.1" transform="rotate(-90 109.9 120.1)">AVCC</text>
<text x="115.4" y="120.3">PB0</text>
<text x="115.4" y="122.8">PB1</text>
<text x="115.4" y="125.3">PB2</text>
<text x="186.8" y="122.9">RFM95W</text>
<text x="188.1" y="120.3">U3</text>
<text x="205.9" y="121.6">J8</text>
<text x="206.7" y="124.1">radio_ant_conn**</text>
<text x="54.5" y="127.9">PB3</text>
<text x="54.5" y="130.4">PB4</text>
<text x="115.4" y="127.9">PB3</text>
<text x="115.4" y="130.4">PB4</text>
<text x="175" y="130.4">MOSI</text>
<text x="175" y="127.9">SCK</text>
<text x="184.8" y="129.4" transform="rotate(-90 184.8 129.4)">3.3V</text>
<text x="189.7" y="127.9">ANT</text>
<text x="48.4" y="135.5">XTAL1/PB6</text>
<text x="54.5" y="133">PB5</text>
<text x="109.3" y="135.5">XTAL1/PB6</text>
<text x="115.4" y="133">PB5</text>
<text x="175" y="133">MISO</text>
<text x="175" y="135.5">NSS</text>
<text x="189.2" y="135.5">DIO4</text>
<text x="189.2" y="133">DIO5</text>
<text x="210.3" y="137.4">GND</text>
<text x="48.4" y="138">XTAL2/PB7</text>
<text x="54.5" y="143.1">PC0</text>
<text x="109.3" y="138">XTAL2/PB7</text>
<text x="115.4" y="143.1">PC0</text>
<text x="175" y="140.6">RESET</text>
<text x="189.2" y="138">DIO3</text>
<text x="189.2" y="143.1">DIO1</text>
<text x="189.2" y="140.6">DIO2</text>
<text x="54.5" y="145.7">PC1</text>
<text x="54.5" y="148.2">PC2</text>
<text x="115.4" y="145.7">PC1</text>
<text x="115.4" y="148.2">PC2</text>
<text x="182.2" y="146.6" transform="rotate(-90 182.2 146.6)">GND</text>
<text x="184.8" y="146.6" transform="rotate(-90 184.8 146.6)">GND</text>
<text x="187.3" y="146.6" transform="rotate(-90 187.3 146.6)">GND</text>
<text x="189.2" y="145.7">DIO0</text>
<text x="54.5" y="150.7">PC3</text>
<text x="54.5" y="153.3">PC4</text>
<text x="54.5" y="155.8">PC5</text>
<text x="115.4" y="150.7">PC3</text>
<text x="115.4" y="153.3">PC4</text>
<text x="115.4" y="155.8">PC5</text>
<text x="48.1" y="158.4">RESET/PC6</text>
<text x="109" y="158.4">RESET/PC6</text>
<text x="182.3" y="156.5">GND</text>
<text x="54.5" y="163.4">PD0</text>
<text x="54.5" y="166">PD1</text>
<text x="115.4" y="163.4">PD0</text>
<text x="115.4" y="166">PD1</text>
<text x="54.5" y="168.5">PD2</text>
<text x="54.5" y="171.1">PD3</text>
<text x="54.5" y="173.6">PD4</text>
<text x="115.4" y="168.5">PD2</text>
<text x="115.4" y="171.1">PD3</text>
<text x="115.4" y="173.6">PD4</text>
<text x="54.5" y="176.1">PD5</text>
<text x="54.5" y="178.7">PD6</text>
<text x="115.4" y="176.1">PD5</text>
<text x="115.4" y="178.7">PD6</text>
<text x="46.4" y="185.2" transform="rotate(-90 46.4 185.2)">GND</text>
<text x="54.5" y="181.2">PD7</text>
<text x="107.3" y="185.2" transform="rotate(-90 107.3 185.2)">GND</text>
<text x="115.4" y="181.2">PD7</text>
<text x="43.9" y="193.3">GND</text>
<text x="104.9" y="193.3">GND</text>
</g>
</svg>
